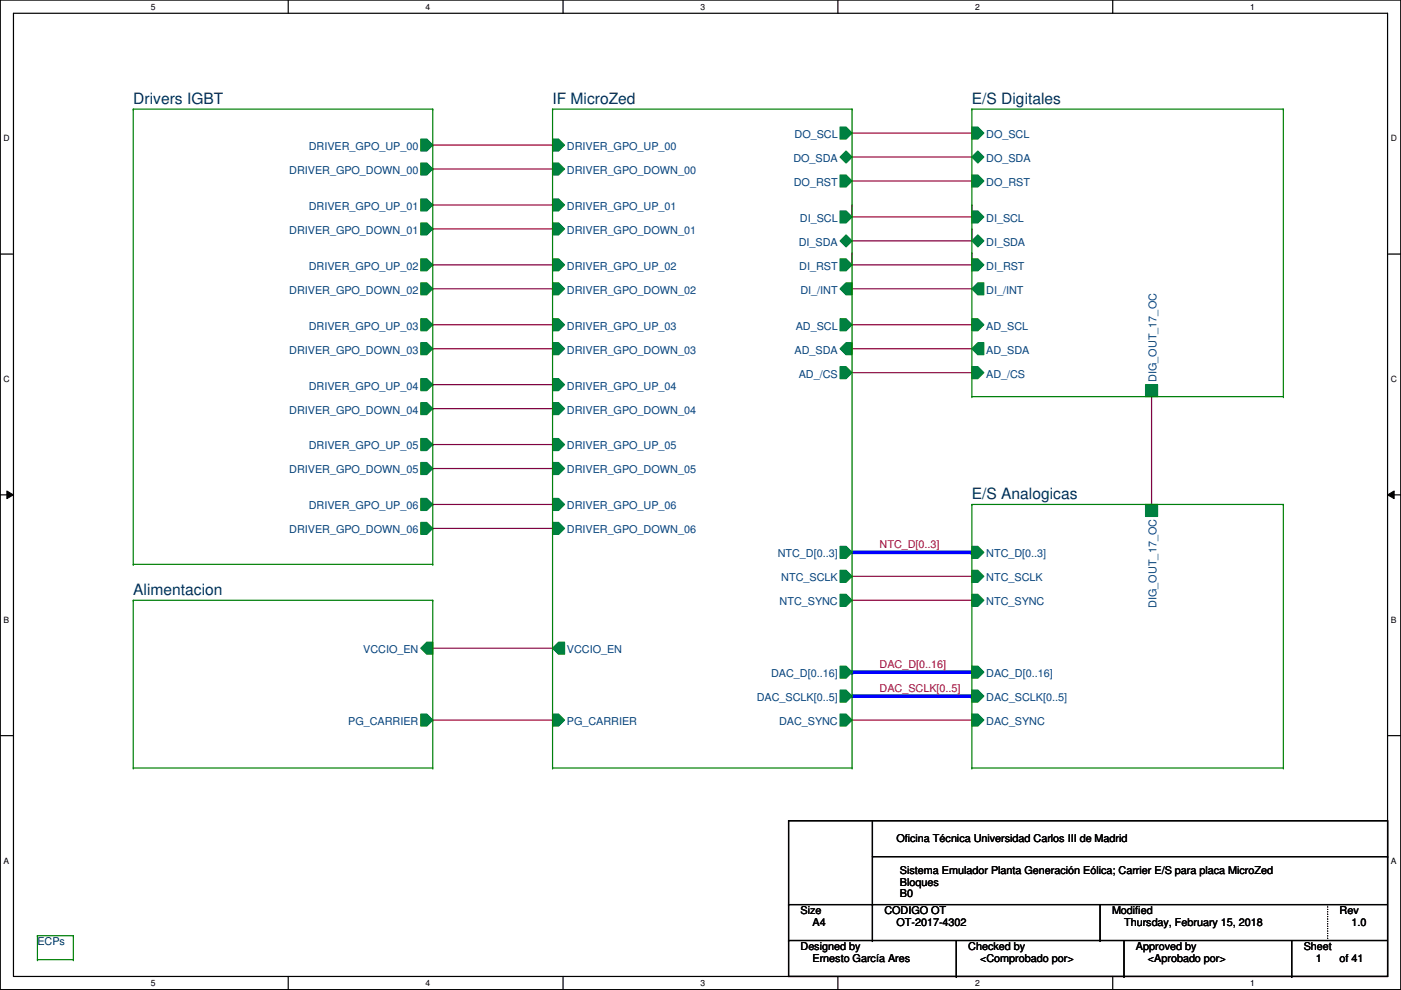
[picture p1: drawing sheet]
<svg xmlns="http://www.w3.org/2000/svg" width="297mm" height="210mm" viewBox="0 0 297 210" stroke-linecap="round" stroke-linejoin="round" font-family="sans-serif">
<path d="M.1 0h296.9v209.8h-296.9zM2.9 2.8h291.3v204.2h-291.3z" fill="none" stroke="#000" stroke-width=".25"/>
<g fill="#fff">
<path d="M32 .4h1v2h-1z"/>
<path d="M32 207.4h1v2h-1z"/>
</g>
<path d="M61.1 0v2.8M61.1 207v2.8" fill="none" stroke="#000" stroke-width=".25"/>
<g fill="#fff">
<path d="M90.2 .4h1v2h-1z"/>
<path d="M90.2 207.4h1v2h-1z"/>
</g>
<path d="M119.4 0v2.8M119.4 207v2.8" fill="none" stroke="#000" stroke-width=".25"/>
<g fill="#fff">
<path d="M148.5 .4h1v2h-1z"/>
<path d="M148.5 207.4h1v2h-1z"/>
</g>
<path d="M177.6 0v2.8M177.6 207v2.8" fill="none" stroke="#000" stroke-width=".25"/>
<g fill="#fff">
<path d="M206.8 .4h1v2h-1z"/>
<path d="M206.8 207.4h1v2h-1z"/>
</g>
<path d="M235.9 0v2.8M235.9 207v2.8" fill="none" stroke="#000" stroke-width=".25"/>
<g fill="#fff">
<path d="M265 .4h1v2h-1z"/>
<path d="M265 207.4h1v2h-1z"/>
<path d="M.8 28.3h1.2v2.1h-1.2z"/>
<path d="M294.9 28.3h1.3v2.1h-1.3z"/>
<path d="M.8 79.4h1.2v2h-1.2z"/>
<path d="M294.9 79.4h1.3v2h-1.3z"/>
</g>
<path d="M.1 53.9h2.8M294.2 53.9h2.8" fill="none" stroke="#000" stroke-width=".25"/>
<g fill="#fff">
<path d="M.8 130.5h1.2v2h-1.2z"/>
<path d="M294.9 130.5h1.2v2h-1.2z"/>
</g>
<path d="M.1 104.9h2.8M294.2 104.9h2.8" fill="none" stroke="#000" stroke-width=".25"/>
<path d="M1.5 104.1l1.4 .8-1.4 .8zM294.2 104.9l1.4-.8v1.6z" fill="#000"/>
<path d="M1.5 104.1l1.4 .8-1.4 .8zM294.2 104.9l1.4-.8v1.6z" fill="none" stroke="#000" stroke-width=".21"/>
<g fill="#fff">
<path d="M.8 181.5h1.2v2h-1.2z"/>
<path d="M294.9 181.5h1.2v2h-1.2z"/>
</g>
<path d="M.1 156h2.8M294.2 156h2.8" fill="none" stroke="#000" stroke-width=".25"/>
<g fill="none" stroke="#800040" stroke-width=".25">
<path d="M91.8 30.8h.1M91.8 35.8h.1M91.8 30.8h25.4M91.8 35.8h25.4M180.7 28.2h.1M180.7 33.3h.1M180.7 38.4h.1M180.7 28.2h25.4M180.7 33.3h25.4M180.7 38.4h25.4M91.8 43.5h.1M91.8 48.5h.1"/>
<path d="M91.8 56.2h.1M91.8 56.2h25.4M91.8 43.5h25.4M91.8 48.5h25.4M180.7 46h.1M180.7 51.1h.1M180.7 56.2h.1M180.7 43.5h.1M180.7 53.6h.1M180.7 43.5v2.5M180.7 53.6v2.6M206.1 43.5h.1"/>
<path d="M206.1 48.5h.1M206.1 53.6h.1M206.1 43.5v2.5h-25.4M206.1 48.5v2.6h-25.4M206.1 53.6v2.6h-25.4M91.8 61.2h.1M91.8 68.9h.1M91.8 73.9h.1M91.8 61.2h25.4M91.8 68.9h25.4M91.8 73.9h25.4M180.7 79h25.4"/>
<path d="M206.1 79h.1M91.8 81.6h.1M91.8 86.6h.1M91.8 94.3h.1M91.8 99.3h.1M91.8 81.6h25.4M91.8 86.6h25.4M91.8 94.3h25.4M91.8 99.3h25.4M91.8 107h.1M91.8 112h.1M91.8 107h25.4"/>
<path d="M91.8 112h25.4M91.8 137.4h.1M91.8 137.4h25.4M91.8 152.7h.1M91.8 152.7h25.4M180.7 152.7h.1M180.7 152.7h25.4"/>
</g>
<path d="M180.7 142.5h25.4" fill="none" stroke="#00f" stroke-width=".76"/>
<circle cx="180.7" cy="142.5" r=".38" fill="#00f"/>
<path d="M180.7 117.1h25.4" fill="none" stroke="#00f" stroke-width=".76"/>
<circle cx="206.1" cy="117.1" r=".38" fill="#00f"/>
<path d="M180.7 122.2h.1M180.7 127.3h.1M180.7 122.2h25.4M180.7 127.3h25.4" fill="none" stroke="#800040" stroke-width=".25"/>
<path d="M180.7 147.6h25.4" fill="none" stroke="#00f" stroke-width=".76"/>
<circle cx="206.1" cy="147.6" r=".38" fill="#00f"/>
<path d="M180.7 68.9h.1M180.7 73.9h.1M180.7 61.2h.1M180.7 68.9h25.4M180.7 73.9h25.4M180.7 61.2h25.4M244.2 84.1v22.9M244.2 107h.1" fill="none" stroke="#800040" stroke-width=".25"/>
<g fill="none" stroke="#000" stroke-width=".25">
<path d="M167.2 174h127v33h-127zM185 174v25.4M167.2 199.4h.1M167.2 191.8h.1M167.2 199.4h127M167.2 191.8h127M185 199.4h.1M185 191.8h.1M185 181.6h109.2M202.8 199.4v7.6M233.2 199.4h.1M233.2 191.8v7.6"/>
<path d="M238.3 199.4v7.6M273.9 199.4v7.6M294.2 181.6h.1M202.8 207h.1M238.3 207h.1M273.9 207h.1"/>
</g>
<path d="M281.5 191.8v7.6M281.5 199.4h.1" fill="none" stroke="#000" stroke-width=".25" stroke-dasharray="0 .5"/>
<path d="M178.1 141.2h1.3l1.3 1.3-1.3 1.3h-1.3z" fill-rule="evenodd" fill="#008040"/>
<path d="M178.1 141.2h1.3l1.3 1.3-1.3 1.3h-1.3z" fill="none" stroke="#008040" stroke-width=".25"/>
<path d="M178.1 151.4h1.3l1.3 1.3-1.3 1.2h-1.3z" fill-rule="evenodd" fill="#008040"/>
<path d="M178.1 151.4h1.3l1.3 1.3-1.3 1.2h-1.3z" fill="none" stroke="#008040" stroke-width=".25"/>
<path d="M178.1 26.9h1.3l1.3 1.3-1.3 1.3h-1.3z" fill-rule="evenodd" fill="#008040"/>
<path d="M178.1 26.9h1.3l1.3 1.3-1.3 1.3h-1.3z" fill="none" stroke="#008040" stroke-width=".25"/>
<path d="M178.1 33.3l1.3-1.3 1.3 1.3-1.3 1.3z" fill="#008040"/>
<path d="M178.1 33.3l1.3-1.3 1.3 1.3-1.3 1.3z" fill="none" stroke="#008040" stroke-width=".25"/>
<path d="M178.1 37.1h1.3l1.3 1.3-1.3 1.2h-1.3z" fill-rule="evenodd" fill="#008040"/>
<path d="M178.1 37.1h1.3l1.3 1.3-1.3 1.2h-1.3z" fill="none" stroke="#008040" stroke-width=".25"/>
<path d="M178.1 54.9h1.3l1.3 1.3-1.3 1.2h-1.3z" fill-rule="evenodd" fill="#008040"/>
<path d="M178.1 54.9h1.3l1.3 1.3-1.3 1.2h-1.3z" fill="none" stroke="#008040" stroke-width=".25"/>
<path d="M178.1 51.1l1.3-1.3 1.3 1.3-1.3 1.2z" fill="#008040"/>
<path d="M178.1 51.1l1.3-1.3 1.3 1.3-1.3 1.2z" fill="none" stroke="#008040" stroke-width=".25"/>
<path d="M178.1 44.7h1.3l1.3 1.3-1.3 1.3h-1.3z" fill-rule="evenodd" fill="#008040"/>
<path d="M178.1 44.7h1.3l1.3 1.3-1.3 1.3h-1.3z" fill="none" stroke="#008040" stroke-width=".25"/>
<path d="M117.2 137.4l1.2-1.2h1.3v2.5h-1.3z" fill-rule="evenodd" fill="#008040"/>
<path d="M117.2 137.4l1.2-1.2h1.3v2.5h-1.3z" fill="none" stroke="#008040" stroke-width=".25"/>
<path d="M117.2 151.4h1.2l1.3 1.3-1.3 1.2h-1.2z" fill-rule="evenodd" fill="#008040"/>
<path d="M117.2 151.4h1.2l1.3 1.3-1.3 1.2h-1.2z" fill="none" stroke="#008040" stroke-width=".25"/>
<path d="M178.1 77.7h1.3l1.3 1.3-1.3 1.3h-1.3z" fill-rule="evenodd" fill="#008040"/>
<path d="M178.1 77.7h1.3l1.3 1.3-1.3 1.3h-1.3z" fill="none" stroke="#008040" stroke-width=".25"/>
<path d="M178.1 67.6h1.3l1.3 1.3-1.3 1.2h-1.3z" fill-rule="evenodd" fill="#008040"/>
<path d="M178.1 67.6h1.3l1.3 1.3-1.3 1.2h-1.3z" fill="none" stroke="#008040" stroke-width=".25"/>
<path d="M178.1 73.9l1.3-1.2h1.3v2.5h-1.3z" fill-rule="evenodd" fill="#008040"/>
<path d="M178.1 73.9l1.3-1.2h1.3v2.5h-1.3z" fill="none" stroke="#008040" stroke-width=".25"/>
<path d="M117.2 34.6h1.2l1.3 1.2-1.3 1.3h-1.2z" fill-rule="evenodd" fill="#008040"/>
<path d="M117.2 34.6h1.2l1.3 1.2-1.3 1.3h-1.2z" fill="none" stroke="#008040" stroke-width=".25"/>
<path d="M117.2 47.3h1.2l1.3 1.2-1.3 1.3h-1.2z" fill-rule="evenodd" fill="#008040"/>
<path d="M117.2 47.3h1.2l1.3 1.2-1.3 1.3h-1.2z" fill="none" stroke="#008040" stroke-width=".25"/>
<path d="M117.2 60h1.2l1.3 1.2-1.3 1.3h-1.2z" fill-rule="evenodd" fill="#008040"/>
<path d="M117.2 60h1.2l1.3 1.2-1.3 1.3h-1.2z" fill="none" stroke="#008040" stroke-width=".25"/>
<path d="M117.2 72.7h1.2l1.3 1.2-1.3 1.3h-1.2z" fill-rule="evenodd" fill="#008040"/>
<path d="M117.2 72.7h1.2l1.3 1.2-1.3 1.3h-1.2z" fill="none" stroke="#008040" stroke-width=".25"/>
<path d="M117.2 85.4h1.2l1.3 1.2-1.3 1.3h-1.2z" fill-rule="evenodd" fill="#008040"/>
<path d="M117.2 85.4h1.2l1.3 1.2-1.3 1.3h-1.2z" fill="none" stroke="#008040" stroke-width=".25"/>
<path d="M117.2 98.1h1.2l1.3 1.2-1.3 1.3h-1.2z" fill-rule="evenodd" fill="#008040"/>
<path d="M117.2 98.1h1.2l1.3 1.2-1.3 1.3h-1.2z" fill="none" stroke="#008040" stroke-width=".25"/>
<path d="M117.2 110.8h1.2l1.3 1.2-1.3 1.3h-1.2z" fill-rule="evenodd" fill="#008040"/>
<path d="M117.2 110.8h1.2l1.3 1.2-1.3 1.3h-1.2z" fill="none" stroke="#008040" stroke-width=".25"/>
<path d="M117.2 29.5h1.2l1.3 1.3-1.3 1.2h-1.2z" fill-rule="evenodd" fill="#008040"/>
<path d="M117.2 29.5h1.2l1.3 1.3-1.3 1.2h-1.2z" fill="none" stroke="#008040" stroke-width=".25"/>
<path d="M117.2 42.2h1.2l1.3 1.3-1.3 1.2h-1.2z" fill-rule="evenodd" fill="#008040"/>
<path d="M117.2 42.2h1.2l1.3 1.3-1.3 1.2h-1.2z" fill="none" stroke="#008040" stroke-width=".25"/>
<path d="M117.2 54.9h1.2l1.3 1.3-1.3 1.2h-1.2z" fill-rule="evenodd" fill="#008040"/>
<path d="M117.2 54.9h1.2l1.3 1.3-1.3 1.2h-1.2z" fill="none" stroke="#008040" stroke-width=".25"/>
<path d="M117.2 67.6h1.2l1.3 1.3-1.3 1.2h-1.2z" fill-rule="evenodd" fill="#008040"/>
<path d="M117.2 67.6h1.2l1.3 1.3-1.3 1.2h-1.2z" fill="none" stroke="#008040" stroke-width=".25"/>
<path d="M117.2 80.3h1.2l1.3 1.3-1.3 1.2h-1.2z" fill-rule="evenodd" fill="#008040"/>
<path d="M117.2 80.3h1.2l1.3 1.3-1.3 1.2h-1.2z" fill="none" stroke="#008040" stroke-width=".25"/>
<path d="M117.2 93h1.2l1.3 1.3-1.3 1.2h-1.2z" fill-rule="evenodd" fill="#008040"/>
<path d="M117.2 93h1.2l1.3 1.3-1.3 1.2h-1.2z" fill="none" stroke="#008040" stroke-width=".25"/>
<path d="M117.2 105.7h1.2l1.3 1.3-1.3 1.2h-1.2z" fill-rule="evenodd" fill="#008040"/>
<path d="M117.2 105.7h1.2l1.3 1.3-1.3 1.2h-1.2z" fill="none" stroke="#008040" stroke-width=".25"/>
<path d="M178.1 126h1.3l1.3 1.3-1.3 1.2h-1.3z" fill-rule="evenodd" fill="#008040"/>
<path d="M178.1 126h1.3l1.3 1.3-1.3 1.2h-1.3z" fill="none" stroke="#008040" stroke-width=".25"/>
<path d="M178.1 120.9h1.3l1.3 1.3-1.3 1.3h-1.3z" fill-rule="evenodd" fill="#008040"/>
<path d="M178.1 120.9h1.3l1.3 1.3-1.3 1.3h-1.3z" fill="none" stroke="#008040" stroke-width=".25"/>
<path d="M178.1 115.8h1.3l1.3 1.3-1.3 1.3h-1.3z" fill-rule="evenodd" fill="#008040"/>
<path d="M178.1 115.8h1.3l1.3 1.3-1.3 1.3h-1.3z" fill="none" stroke="#008040" stroke-width=".25"/>
<path d="M178.1 146.3h1.3l1.3 1.3-1.3 1.3h-1.3z" fill-rule="evenodd" fill="#008040"/>
<path d="M178.1 146.3h1.3l1.3 1.3-1.3 1.3h-1.3z" fill="none" stroke="#008040" stroke-width=".25"/>
<path d="M178.1 61.2l1.3-1.2h1.3v2.5h-1.3z" fill-rule="evenodd" fill="#008040"/>
<path d="M178.1 61.2l1.3-1.2h1.3v2.5h-1.3z" fill="none" stroke="#008040" stroke-width=".25"/>
<path d="M117.2 23.1h.1M117.2 23.1h63.5M117.2 23.1v139.7M180.7 23.1h.1M180.7 23.1v139.7M117.2 162.8h.1M117.2 162.8h63.5M180.7 162.8h.1" fill="none" stroke="#008000" stroke-width=".25"/>
<path d="M89.2 29.5h1.3l1.3 1.3-1.3 1.2h-1.3z" fill-rule="evenodd" fill="#008040"/>
<path d="M89.2 29.5h1.3l1.3 1.3-1.3 1.2h-1.3z" fill="none" stroke="#008040" stroke-width=".25"/>
<path d="M89.2 42.2h1.3l1.3 1.3-1.3 1.2h-1.3z" fill-rule="evenodd" fill="#008040"/>
<path d="M89.2 42.2h1.3l1.3 1.3-1.3 1.2h-1.3z" fill="none" stroke="#008040" stroke-width=".25"/>
<path d="M89.2 54.9h1.3l1.3 1.3-1.3 1.2h-1.3z" fill-rule="evenodd" fill="#008040"/>
<path d="M89.2 54.9h1.3l1.3 1.3-1.3 1.2h-1.3z" fill="none" stroke="#008040" stroke-width=".25"/>
<path d="M89.2 67.6h1.3l1.3 1.3-1.3 1.2h-1.3z" fill-rule="evenodd" fill="#008040"/>
<path d="M89.2 67.6h1.3l1.3 1.3-1.3 1.2h-1.3z" fill="none" stroke="#008040" stroke-width=".25"/>
<path d="M89.2 80.3h1.3l1.3 1.3-1.3 1.2h-1.3z" fill-rule="evenodd" fill="#008040"/>
<path d="M89.2 80.3h1.3l1.3 1.3-1.3 1.2h-1.3z" fill="none" stroke="#008040" stroke-width=".25"/>
<path d="M89.2 93h1.3l1.3 1.3-1.3 1.2h-1.3z" fill-rule="evenodd" fill="#008040"/>
<path d="M89.2 93h1.3l1.3 1.3-1.3 1.2h-1.3z" fill="none" stroke="#008040" stroke-width=".25"/>
<path d="M89.2 105.7h1.3l1.3 1.3-1.3 1.2h-1.3z" fill-rule="evenodd" fill="#008040"/>
<path d="M89.2 105.7h1.3l1.3 1.3-1.3 1.2h-1.3z" fill="none" stroke="#008040" stroke-width=".25"/>
<path d="M89.2 34.6h1.3l1.3 1.2-1.3 1.3h-1.3z" fill-rule="evenodd" fill="#008040"/>
<path d="M89.2 34.6h1.3l1.3 1.2-1.3 1.3h-1.3z" fill="none" stroke="#008040" stroke-width=".25"/>
<path d="M89.2 47.3h1.3l1.3 1.2-1.3 1.3h-1.3z" fill-rule="evenodd" fill="#008040"/>
<path d="M89.2 47.3h1.3l1.3 1.2-1.3 1.3h-1.3z" fill="none" stroke="#008040" stroke-width=".25"/>
<path d="M89.2 60h1.3l1.3 1.2-1.3 1.3h-1.3z" fill-rule="evenodd" fill="#008040"/>
<path d="M89.2 60h1.3l1.3 1.2-1.3 1.3h-1.3z" fill="none" stroke="#008040" stroke-width=".25"/>
<path d="M89.2 72.7h1.3l1.3 1.2-1.3 1.3h-1.3z" fill-rule="evenodd" fill="#008040"/>
<path d="M89.2 72.7h1.3l1.3 1.2-1.3 1.3h-1.3z" fill="none" stroke="#008040" stroke-width=".25"/>
<path d="M89.2 85.4h1.3l1.3 1.2-1.3 1.3h-1.3z" fill-rule="evenodd" fill="#008040"/>
<path d="M89.2 85.4h1.3l1.3 1.2-1.3 1.3h-1.3z" fill="none" stroke="#008040" stroke-width=".25"/>
<path d="M89.2 98.1h1.3l1.3 1.2-1.3 1.3h-1.3z" fill-rule="evenodd" fill="#008040"/>
<path d="M89.2 98.1h1.3l1.3 1.2-1.3 1.3h-1.3z" fill="none" stroke="#008040" stroke-width=".25"/>
<path d="M89.2 110.8h1.3l1.3 1.2-1.3 1.3h-1.3z" fill-rule="evenodd" fill="#008040"/>
<path d="M89.2 110.8h1.3l1.3 1.2-1.3 1.3h-1.3z" fill="none" stroke="#008040" stroke-width=".25"/>
<g fill="none" stroke="#008000" stroke-width=".25">
<path d="M28.3 23.1h.1M28.3 23.1h63.5M28.3 23.1v96.6M91.8 23.1h.1M91.8 23.1v96.6M28.3 119.7h.1M28.3 119.7h63.5M91.8 119.7h.1M7.9 198.4h.1M7.9 198.4h7.7M7.9 198.4v5.1M15.6 198.4h.1"/>
<path d="M15.6 198.4v5.1M7.9 203.5h.1M7.9 203.5h7.7M15.6 203.5h.1"/>
</g>
<path d="M206.1 44.7h1.2l1.3 1.3-1.3 1.3h-1.2z" fill-rule="evenodd" fill="#008040"/>
<path d="M206.1 44.7h1.2l1.3 1.3-1.3 1.3h-1.2z" fill="none" stroke="#008040" stroke-width=".25"/>
<path d="M206.1 51.1l1.2-1.3 1.3 1.3-1.3 1.2z" fill="#008040"/>
<path d="M206.1 51.1l1.2-1.3 1.3 1.3-1.3 1.2z" fill="none" stroke="#008040" stroke-width=".25"/>
<path d="M206.1 54.9h1.2l1.3 1.3-1.3 1.2h-1.2z" fill-rule="evenodd" fill="#008040"/>
<path d="M206.1 54.9h1.2l1.3 1.3-1.3 1.2h-1.2z" fill="none" stroke="#008040" stroke-width=".25"/>
<path d="M206.1 37.1h1.2l1.3 1.3-1.3 1.2h-1.2z" fill-rule="evenodd" fill="#008040"/>
<path d="M206.1 37.1h1.2l1.3 1.3-1.3 1.2h-1.2z" fill="none" stroke="#008040" stroke-width=".25"/>
<path d="M206.1 26.9h1.2l1.3 1.3-1.3 1.3h-1.2z" fill-rule="evenodd" fill="#008040"/>
<path d="M206.1 26.9h1.2l1.3 1.3-1.3 1.3h-1.2z" fill="none" stroke="#008040" stroke-width=".25"/>
<path d="M206.1 33.3l1.2-1.3 1.3 1.3-1.3 1.3z" fill="#008040"/>
<path d="M206.1 33.3l1.2-1.3 1.3 1.3-1.3 1.3z" fill="none" stroke="#008040" stroke-width=".25"/>
<path d="M206.1 67.6h1.2l1.3 1.3-1.3 1.2h-1.2z" fill-rule="evenodd" fill="#008040"/>
<path d="M206.1 67.6h1.2l1.3 1.3-1.3 1.2h-1.2z" fill="none" stroke="#008040" stroke-width=".25"/>
<path d="M206.1 73.9l1.2-1.2h1.3v2.5h-1.3z" fill-rule="evenodd" fill="#008040"/>
<path d="M206.1 73.9l1.2-1.2h1.3v2.5h-1.3z" fill="none" stroke="#008040" stroke-width=".25"/>
<path d="M206.1 77.7h1.2l1.3 1.3-1.3 1.3h-1.2z" fill-rule="evenodd" fill="#008040"/>
<path d="M206.1 77.7h1.2l1.3 1.3-1.3 1.3h-1.2z" fill="none" stroke="#008040" stroke-width=".25"/>
<path d="M242.9 81.6h2.5v2.5h-2.5z" fill-rule="evenodd" fill="#008040"/>
<path d="M242.9 81.6h2.5v2.5h-2.5z" fill="none" stroke="#008040" stroke-width=".25"/>
<path d="M206.1 61.2l1.2-1.2h1.3v2.5h-1.3z" fill-rule="evenodd" fill="#008040"/>
<path d="M206.1 61.2l1.2-1.2h1.3v2.5h-1.3z" fill="none" stroke="#008040" stroke-width=".25"/>
<path d="M206.1 23.1h.1M206.1 23.1h66M206.1 23.1v61M272.1 23.1h.1M272.1 23.1v61M206.1 84.1h.1M206.1 84.1h66M272.1 84.1h.1" fill="none" stroke="#008000" stroke-width=".25"/>
<path d="M89.2 151.4h1.3l1.3 1.3-1.3 1.2h-1.3z" fill-rule="evenodd" fill="#008040"/>
<path d="M89.2 151.4h1.3l1.3 1.3-1.3 1.2h-1.3z" fill="none" stroke="#008040" stroke-width=".25"/>
<path d="M89.2 137.4l1.3-1.2h1.3v2.5h-1.3z" fill-rule="evenodd" fill="#008040"/>
<path d="M89.2 137.4l1.3-1.2h1.3v2.5h-1.3z" fill="none" stroke="#008040" stroke-width=".25"/>
<path d="M28.3 127.3h.1M28.3 127.3h63.5M28.3 127.3v35.5M91.8 127.3h.1M91.8 127.3v35.5M28.3 162.8h.1M28.3 162.8h63.5M91.8 162.8h.1" fill="none" stroke="#008000" stroke-width=".25"/>
<path d="M206.1 151.4h1.2l1.3 1.3-1.3 1.2h-1.2z" fill-rule="evenodd" fill="#008040"/>
<path d="M206.1 151.4h1.2l1.3 1.3-1.3 1.2h-1.2z" fill="none" stroke="#008040" stroke-width=".25"/>
<path d="M242.9 107h2.5v2.5h-2.5z" fill-rule="evenodd" fill="#008040"/>
<path d="M242.9 107h2.5v2.5h-2.5z" fill="none" stroke="#008040" stroke-width=".25"/>
<path d="M206.1 120.9h1.2l1.3 1.3-1.3 1.3h-1.2z" fill-rule="evenodd" fill="#008040"/>
<path d="M206.1 120.9h1.2l1.3 1.3-1.3 1.3h-1.2z" fill="none" stroke="#008040" stroke-width=".25"/>
<path d="M206.1 115.8h1.2l1.3 1.3-1.3 1.3h-1.2z" fill-rule="evenodd" fill="#008040"/>
<path d="M206.1 115.8h1.2l1.3 1.3-1.3 1.3h-1.2z" fill="none" stroke="#008040" stroke-width=".25"/>
<path d="M206.1 126h1.2l1.3 1.3-1.3 1.2h-1.2z" fill-rule="evenodd" fill="#008040"/>
<path d="M206.1 126h1.2l1.3 1.3-1.3 1.2h-1.2z" fill="none" stroke="#008040" stroke-width=".25"/>
<path d="M206.1 146.3h1.2l1.3 1.3-1.3 1.3h-1.2z" fill-rule="evenodd" fill="#008040"/>
<path d="M206.1 146.3h1.2l1.3 1.3-1.3 1.3h-1.2z" fill="none" stroke="#008040" stroke-width=".25"/>
<path d="M206.1 141.2h1.2l1.3 1.3-1.3 1.3h-1.2z" fill-rule="evenodd" fill="#008040"/>
<path d="M206.1 141.2h1.2l1.3 1.3-1.3 1.3h-1.2z" fill="none" stroke="#008040" stroke-width=".25"/>
<path d="M206.1 107h.1M206.1 107h66M206.1 107v55.8M272.1 107h.1M272.1 107v55.8M206.1 162.8h.1M206.1 162.8h66M272.1 162.8h.1" fill="none" stroke="#008000" stroke-width=".25"/>
<g font-size="3.3" fill="#004040">
<text x="28.3" y="22">Drivers IGBT</text>
<text x="117.2" y="22">IF MicroZed</text>
<text x="206.1" y="22">E/S Digitales</text>
<text x="206.1" y="105.9">E/S Analogicas</text>
<text x="28.3" y="126.2">Alimentacion</text>
</g>
<g font-size="2.3" fill="#004080">
<text x="168.5" y="29.3">DO_SCL</text>
<text x="209.1" y="29.3">DO_SCL</text>
<text x="65.5" y="31.8">DRIVER_GPO_UP_00</text>
<text x="120.2" y="31.8">DRIVER_GPO_UP_00</text>
<text x="168.2" y="34.3">DO_SDA</text>
<text x="209.1" y="34.3">DO_SDA</text>
<text x="61.3" y="36.9">DRIVER_GPO_DOWN_00</text>
<text x="120.2" y="36.9">DRIVER_GPO_DOWN_00</text>
<text x="168.3" y="39.4">DO_RST</text>
<text x="209.1" y="39.4">DO_RST</text>
<text x="65.5" y="44.5">DRIVER_GPO_UP_01</text>
<text x="120.2" y="44.5">DRIVER_GPO_UP_01</text>
<text x="169.6" y="47">DI_SCL</text>
<text x="209.1" y="47">DI_SCL</text>
<text x="61.3" y="49.6">DRIVER_GPO_DOWN_01</text>
<text x="120.2" y="49.6">DRIVER_GPO_DOWN_01</text>
<text x="169.4" y="52.1">DI_SDA</text>
<text x="209.1" y="52.1">DI_SDA</text>
<text x="65.5" y="57.2">DRIVER_GPO_UP_02</text>
<text x="120.2" y="57.2">DRIVER_GPO_UP_02</text>
<text x="169.5" y="57.2">DI_RST</text>
<text x="209.1" y="57.2">DI_RST</text>
<text x="61.3" y="62.3">DRIVER_GPO_DOWN_02</text>
<text x="120.2" y="62.3">DRIVER_GPO_DOWN_02</text>
<text x="169.7" y="62.3">DI_/INT</text>
<text x="209.1" y="62.3">DI_/INT</text>
<text x="65.5" y="69.9">DRIVER_GPO_UP_03</text>
<text x="120.2" y="69.9">DRIVER_GPO_UP_03</text>
<text x="168.7" y="69.9">AD_SCL</text>
<text x="209.1" y="69.9">AD_SCL</text>
<text x="61.3" y="75">DRIVER_GPO_DOWN_03</text>
<text x="120.2" y="75">DRIVER_GPO_DOWN_03</text>
<text x="168.5" y="75">AD_SDA</text>
<text x="209.1" y="75">AD_SDA</text>
<text x="65.5" y="82.6">DRIVER_GPO_UP_04</text>
<text x="120.2" y="82.6">DRIVER_GPO_UP_04</text>
<text x="169.4" y="80.1">AD_/CS</text>
<text x="209.1" y="80.1">AD_/CS</text>
<text x="245.2" y="81" transform="rotate(-90 245.2 81)">DIG_OUT_17_OC</text>
<text x="61.3" y="87.7">DRIVER_GPO_DOWN_04</text>
<text x="120.2" y="87.7">DRIVER_GPO_DOWN_04</text>
<text x="65.5" y="95.3">DRIVER_GPO_UP_05</text>
<text x="120.2" y="95.3">DRIVER_GPO_UP_05</text>
<text x="61.3" y="100.4">DRIVER_GPO_DOWN_05</text>
<text x="120.2" y="100.4">DRIVER_GPO_DOWN_05</text>
<text x="65.5" y="108">DRIVER_GPO_UP_06</text>
<text x="120.2" y="108">DRIVER_GPO_UP_06</text>
<text x="61.3" y="113.1">DRIVER_GPO_DOWN_06</text>
<text x="120.2" y="113.1">DRIVER_GPO_DOWN_06</text>
<text x="164.9" y="118.2">NTC_D[0..3]</text>
<text x="209.1" y="118.2">NTC_D[0..3]</text>
<text x="165.6" y="123.2">NTC_SCLK</text>
<text x="209.1" y="123.2">NTC_SCLK</text>
<text x="165.3" y="128.3">NTC_SYNC</text>
<text x="209.1" y="128.3">NTC_SYNC</text>
<text x="245.2" y="128.9" transform="rotate(-90 245.2 128.9)">DIG_OUT_17_OC</text>
<text x="77" y="138.5">VCCIO_EN</text>
<text x="120.2" y="138.5">VCCIO_EN</text>
<text x="163.5" y="143.6">DAC_D[0..16]</text>
<text x="209.1" y="143.6">DAC_D[0..16]</text>
<text x="160.5" y="148.6">DAC_SCLK[0..5]</text>
<text x="209.1" y="148.6">DAC_SCLK[0..5]</text>
<text x="73.8" y="153.7">PG_CARRIER</text>
<text x="120.2" y="153.7">PG_CARRIER</text>
<text x="165.2" y="153.7">DAC_SYNC</text>
<text x="209.1" y="153.7">DAC_SYNC</text>
</g>
<g font-size="2.3" fill="#f00">
<text x="186.5" y="116.2">NTC_D[0..3]</text>
<text x="186.5" y="141.6">DAC_D[0..16]</text>
<text x="186.5" y="146.7">DAC_SCLK[0..5]</text>
</g>
<g font-size="2.3">
<text x="190.1" y="178.6">Oficina Técnica Universidad Carlos III de Madrid</text>
<text x="190.8" y="185.2">Sistema Emulador Planta Generación Eólica; Carrier E/S para placa MicroZed</text>
<text x="190.8" y="190.3">B0</text>
<text x="190.8" y="187.7">Bloques</text>
<text x="169.7" y="193.8">Size</text>
<text x="172.3" y="196.4">A4</text>
<text x="187.5" y="193.8">CODIGO OT</text>
<text x="190.1" y="196.4">OT-2017-4302</text>
<text x="235.8" y="193.8">Modified</text>
<text x="238.3" y="196.4">Thursday, February 15, 2018</text>
<text x="284" y="193.8">Rev</text>
<text x="286.6" y="196.4">1.0</text>
<text x="169.7" y="201.5">Designed by</text>
<text x="205.3" y="201.5">Checked by</text>
<text x="240.9" y="201.5">Approved by</text>
<text x="276.4" y="201.5">Sheet</text>
<text x="172.3" y="204">Ernesto García Ares</text>
<text x="207.8" y="204">&lt;Comprobado por&gt;</text>
<text x="243.4" y="204">&lt;Aprobado por&gt;</text>
<text x="279" y="204">1</text>
<text x="284" y="204">of 41</text>
</g>
<text font-size="2.3" fill="#004040" x="7.9" y="200.4">ECPs</text>
<g font-size="1.8">
<text x="32" y="2">5</text>
<text x="90.2" y="2">4</text>
<text x="148.5" y="2">3</text>
<text x="206.8" y="2">2</text>
<text x="265" y="2">1</text>
<text x=".8" y="30">D</text>
<text x="294.9" y="30">D</text>
<text x=".8" y="81">C</text>
<text x="294.9" y="81">C</text>
<text x=".8" y="132.1">B</text>
<text x="294.9" y="132.1">B</text>
<text x=".8" y="183.1">A</text>
<text x="294.9" y="183.1">A</text>
<text x="32" y="209">5</text>
<text x="90.2" y="209">4</text>
<text x="148.5" y="209">3</text>
<text x="206.8" y="209">2</text>
<text x="265" y="209">1</text>
</g>
</svg>
